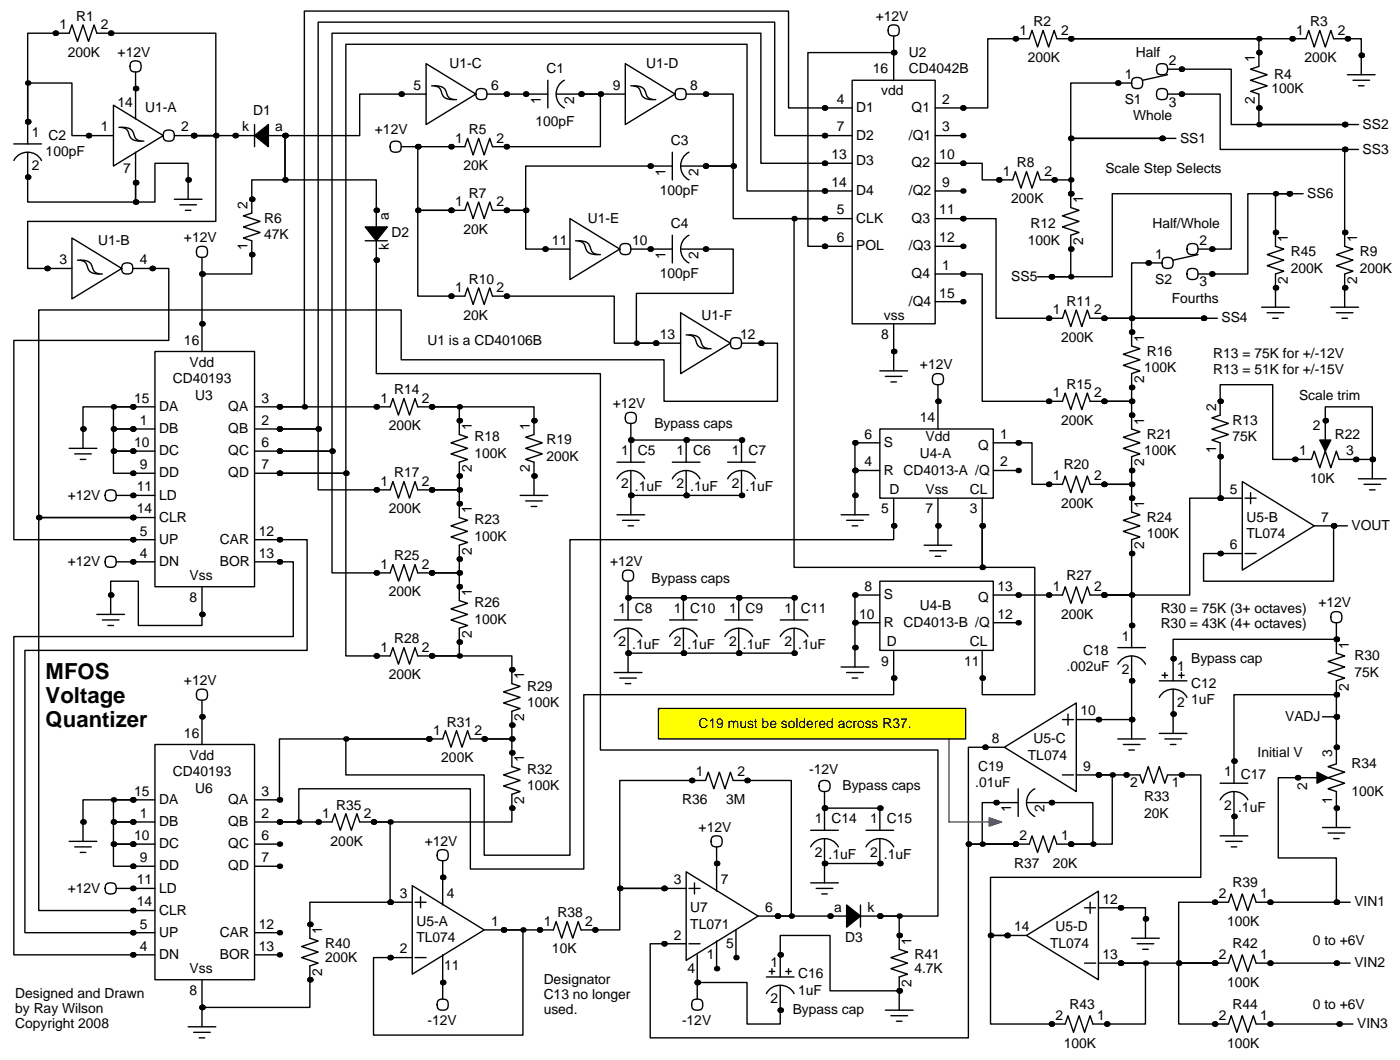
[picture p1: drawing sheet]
<svg xmlns="http://www.w3.org/2000/svg" width="257mm" height="195mm" viewBox="0 0 257 195" stroke-linecap="round" stroke-linejoin="round" font-family="sans-serif">
<g fill="none" stroke="#000" stroke-width=".25">
<path d="M20.8 19.3l9.2 5.6-9.2 5.6zM24 11.5a1.09 1.09 0 0 1 1.4-.2 1.09 1.09 0 0 1 .5 1.3 1.09 1.09 0 0 1-1.6 .5 1.09 1.09 0 0 1-.3-1.6zM24.9 13.2v8.6M78.2 11.7l9.2 5.6-9.2 5.6zM78.2 17.3h-12.2v7.6h-13.7M79.2 15.7a1.69 1.69 0 0 1 2 1.7 1.9 1.9 0 0 0 2.1 .9M79.8 15.7a1.86 1.86 0 0 1 2.3 1.7 1.47 1.47 0 0 0 1.7 .9M87.5 16.6a1.09 1.09 0 0 1 1.4-.3 1.09 1.09 0 0 1 .5 1.4 1.09 1.09 0 0 1-1.6 .5 1.09 1.09 0 0 1-.3-1.6zM89.4 17.3h11.2M100.6 14.7v5.1M102.1 17.3h12.7M103.6 14.7a2.88 2.88 0 0 0 0 5.1"/>
<path d="M106.7 17.3h3.5v9.6h-19.8l-.5-1.5-1 3-1-3-1 3-1-3-.6 1.5h-11.6M114.8 11.7l9.2 5.6-9.2 5.6zM115.8 15.7a1.69 1.69 0 0 1 2 1.7 1.9 1.9 0 0 0 2.1 .9M116.3 15.7a1.86 1.86 0 0 1 2.4 1.7 1.47 1.47 0 0 0 1.7 .9M124.1 16.6a1.09 1.09 0 0 1 1.4-.3 1.09 1.09 0 0 1 .5 1.4 1.09 1.09 0 0 1-1.6 .5 1.09 1.09 0 0 1-.3-1.6zM126 17.3h8.6v13.2h-5.1M156.5 14.7h15.2v44.7h-15.2zM156.5 19.8h-11.7v-17.8h-88.9v72.7h-4.6M163.2 4.9a1.09 1.09 0 0 1 1.4-.2 1.09 1.09 0 0 1 .5 1.3 1.09 1.09 0 0 1-1.6 .5 1.09 1.09 0 0 1-.3-1.6zM164.1 9.7h-15.8v35.5h8.2M164.1 6.6v8.1M196.6 7.1h34.5v5.1l-1.5 .5 3.1 1-3.1 1 3.1 1-3.1 1.1 1.5 .5v5.6h15.8"/>
<path d="M207.8 15.2h-11.2v10.2h16.8M207.9 14.6a1.09 1.09 0 0 1 1.4-.3 1.09 1.09 0 0 1 .5 1.3 1.09 1.09 0 0 1-1.6 .5 1.09 1.09 0 0 1-.3-1.5zM212.5 16.6a1.09 1.09 0 0 1 1.4-.3 1.09 1.09 0 0 1 .4 1.4 1.09 1.09 0 0 1-1.5 .5 1.09 1.09 0 0 1-.3-1.6zM212.5 12a1.09 1.09 0 0 1 1.4-.2 1.09 1.09 0 0 1 .4 1.3 1.09 1.09 0 0 1-1.5 .5 1.09 1.09 0 0 1-.3-1.6zM214.4 17.3h9.6v10.1h22.9M214.4 12.7h11.7v10.2h20.8M214.4 13.7l-4.6 1M247.4 13.7h5.1M248.4 14.7h3.1M249.4 15.7h1M249.9 13.7v-6.6h-5l-.6-1.5-1 3-1-3-1 3-1-3-.5 1.5h-45.7l-.6-1.5-1 3-1-3-1 3-1-3-.5 1.5h-7.6v12.7h-9.7M2.5 29.5a2.88 2.88 0 0 1 5.1 0"/>
<path d="M2.5 26.4h5.1M5.1 22.4v-16.3h7.6l.5-1.5 1 3 1-3 1.1 3 1-3 .5 1.5h21.8v18.8h-4h4v15.7h-34.5v8.7h8.1M5.1 22.4v-7.2h8.1v9.7h7.6M5.1 27.9v9.2h19.8v-3.6M5.1 22.4v4M21.8 23.4a1.69 1.69 0 0 1 2 1.6 1.9 1.9 0 0 0 2.1 .9M22.4 23.4a1.86 1.86 0 0 1 2.3 1.6 1.47 1.47 0 0 0 1.7 .9M24.9 33.5v3.6h3.5v-7.1h6.1v6.6M24.9 27.9v5.6M30.1 24.2a1.09 1.09 0 0 1 1.4-.2 1.09 1.09 0 0 1 .5 1.3 1.09 1.09 0 0 1-1.6 .5 1.09 1.09 0 0 1-.3-1.6zM32 24.9h14.7M32 36.6h5.1"/>
<path d="M33 37.6h3.1M34 38.6h1.1M46.7 22.9v4M49.3 24.9h3M52.3 24.9v8.1h-6.1v6.1l-1.5 .5 3.1 1-3.1 1.1 3.1 1-3.1 1 1.5 .5v6.1h-9.1M52.3 24.9v8.1h16.8v8.7M71.8 26.2a1.09 1.09 0 0 1 1.4-.2 1.09 1.09 0 0 1 .4 1.3 1.09 1.09 0 0 1-1.5 .5 1.09 1.09 0 0 1-.3-1.6zM76.7 26.9v11.7h6.1M82.8 38.6h-6.1v15.8h8.6l.6-1.6 1 3.1 1-3.1 1 3.1 1-3.1 .5 1.6h22.4v8.6h7.6M82.8 38.6h2.5l.6-1.5 1 3 1-3 1 3 1-3 .5 1.5h2.6M93 38.6h3.5v7.1h8.1M123.4 30.5h-26.9v8.1h-3.5"/>
<path d="M123.4 27.9v5.1M125 30.5h4.5M126.5 27.9a2.88 2.88 0 0 0 0 5.1M129.5 30.5h5.1v9.6h16.8M156.5 30h-16.8v-23.9h-78.7v76.7h-9.7M156.5 35.1h-19.3v-27h-73.7v78.8h-12.2M156.5 24.9h-14.3v-20.8h-83.8v74.6h-7.1M171.7 30h8.6v3h5.6l.5-1.5 1.1 3 1-3 1 3 1-3 .5 1.5h5.6v2.6M171.7 24.9h5.1M171.7 35.1h5.1M196.6 35.6v2.5l1.5 .5-3 1 3 1-3 1.1 3 1-1.5 .5v7.6h-3.6M213.4 25.4h-16.8v10.2"/>
<path d="M213.4 25.4h2.5M236.7 35.6h-2.5v9.6l1.5 .5-3 1 3 1.1-3 1 3 1-1.5 .5v6.1M236.7 35.6h-7.6v14.7h-9.1M236.7 35.6h2.6M246.9 27.4v17.8l1.5 .5-3 1 3 1.1-3 1 3 1-1.5 .5v6.1M246.9 27.4h2.5M246.9 22.9h2.5M13.2 43.7l9.2 5.6-9.2 5.6zM14.2 47.8a1.69 1.69 0 0 1 2 1.6 1.9 1.9 0 0 0 2.1 .9M14.7 47.8a1.86 1.86 0 0 1 2.4 1.6 1.47 1.47 0 0 0 1.7 .9M22.5 48.6a1.09 1.09 0 0 1 1.4-.3 1.09 1.09 0 0 1 .5 1.4 1.09 1.09 0 0 1-1.6 .5 1.09 1.09 0 0 1-.3-1.6zM24.4 49.3h6.6v13.2h-28.5v36.6h25.9"/>
<path d="M36.2 45.5a1.09 1.09 0 0 1 1.4-.2 1.09 1.09 0 0 1 .5 1.3 1.09 1.09 0 0 1-1.6 .5 1.09 1.09 0 0 1-.3-1.6zM37.1 47.2v17.3M67.1 44.2h4M69.1 44.2v24.4h41.1v69.1h62v30.4h-10.7M104.6 40.1l9.2 5.6-9.2 5.6zM105.7 44.2a1.69 1.69 0 0 1 1.9 1.6 1.9 1.9 0 0 0 2.1 .9M106.2 44.2a1.86 1.86 0 0 1 2.3 1.6 1.47 1.47 0 0 0 1.7 .9M113.9 45a1.09 1.09 0 0 1 1.4-.2 1.09 1.09 0 0 1 .5 1.3 1.09 1.09 0 0 1-1.6 .5 1.09 1.09 0 0 1-.3-1.6zM115.8 45.7h7.6M123.4 43.2v5.1M125 57.4l9.1 5.6-9.1 5.6zM125 45.7h9.6v8.1h-17.8v9.2h3.6"/>
<path d="M126.5 43.2a2.88 2.88 0 0 0 0 5.1M151.4 40.1h-5.6v64h34.5v-7.6M151.4 40.1h5.1M164.1 59.4v8.7M171.7 50.3h8.6v23.4h14.8l.5-1.6 1 3.1 1-3.1 1 3.1 1-3.1 .6 1.6h2.5M171.7 40.1h11.2v18.3h12.2l.5-1.5 1 3 1-3 1 3 1-3 .6 1.5h23.3M171.7 55.4h5.1M171.7 45.2h5.1M190.5 50.8h2.5M202.7 58.4h5.1v5.1l1.5 .5-3.1 1 3.1 1-3.1 1.1 3.1 1-1.5 .5v5.1h-5.1M213.4 48.3h-5.6v10.1h13.2M213.5 47.6a1.09 1.09 0 0 1 1.4-.3 1.09 1.09 0 0 1 .5 1.4 1.09 1.09 0 0 1-1.6 .5 1.09 1.09 0 0 1-.3-1.6z"/>
<path d="M218.1 49.6a1.09 1.09 0 0 1 1.4-.2 1.09 1.09 0 0 1 .4 1.3 1.09 1.09 0 0 1-1.5 .5 1.09 1.09 0 0 1-.3-1.6zM218.1 45a1.09 1.09 0 0 1 1.4-.2 1.09 1.09 0 0 1 .4 1.3 1.09 1.09 0 0 1-1.5 .5 1.09 1.09 0 0 1-.3-1.6zM220 45.7h6.1v-10.1h-21.9v15.2h-11.2M220 46.7l-4.6 1.1M231.6 56.4h5.1M232.7 57.4h3M233.7 58.4h1M244.3 56.4h5.1M245.4 57.4h3M246.4 58.4h1M24.4 78.7h-3.6v4.1h3.6M24.4 74.7h-3.6v4h3.6"/>
<path d="M24.4 74.7h-9.2v7.6M24.4 74.7h4M24.4 78.7h4M28.4 64.5h18.3v43.2h-18.3zM46.7 74.7h24.9l.5-1.5 1.1 3 1-3 1 3 1-3 .5 1.5h2.5M46.7 78.7h4.6M51.3 78.7h7.1v11.2h13.2l.5-1.5 1.1 3 1-3 1 3 1-3 .5 1.5h2.5M79.2 74.7h5.1v5.1l1.6 .5-3.1 1 3.1 1-3.1 1 3.1 1-1.6 .5v5.1h-5.1M79.2 74.7h18.8v5.1l-1.5 .5 3.1 1-3.1 1 3.1 1-3.1 1 1.5 .5v6.1M114.9 76a1.09 1.09 0 0 1 1.4-.2 1.09 1.09 0 0 1 .5 1.3 1.09 1.09 0 0 1-1.5 .5 1.09 1.09 0 0 1-.4-1.6zM115.8 77.7v7.1M120.4 63h4.6"/>
<path d="M126 61.5a1.69 1.69 0 0 1 2 1.6 1.9 1.9 0 0 0 2 .9M126.5 61.5a1.86 1.86 0 0 1 2.3 1.6 1.47 1.47 0 0 0 1.8 .9M134.3 62.3a1.09 1.09 0 0 1 1.3-.2 1.09 1.09 0 0 1 .5 1.3 1.09 1.09 0 0 1-1.5 .5 1.09 1.09 0 0 1-.3-1.6zM136.1 63h6.6v10.7h-20.8v-7.7h-48.2v-9.1h-66.6v38.1h17.3M161.5 78.7h20.9v12.7h-20.9zM161.5 68.1h5.1M162.6 69.1h3M163.6 70.1h1M171.3 68.9a1.09 1.09 0 0 1 1.4-.2 1.09 1.09 0 0 1 .5 1.3 1.09 1.09 0 0 1-1.5 .5 1.09 1.09 0 0 1-.4-1.6zM172.2 70.6v8.1M202.7 73.7h5.1v5l1.5 .5-3.1 1.1 3.1 1-3.1 1 3.1 1-1.5 .5v5.1h-5.1M12.7 82.3h5.1"/>
<path d="M13.7 83.3h3.1M14.7 84.3h1M19.4 90.2a1.09 1.09 0 0 1 1.4-.2 1.09 1.09 0 0 1 .5 1.3 1.09 1.09 0 0 1-1.5 .5 1.09 1.09 0 0 1-.4-1.6zM21.3 90.9h7.1M24.4 82.8h-3.6v4.1h7.6M24.4 95h-17.3v72.1h21.3M24.4 82.8h4M24.4 95h4M46.7 99.1h9.7v20.3h-51.8v51.8h23.8M46.7 82.8h4.6M46.7 86.9h4.6M51.3 86.9h12.2v33.5h8.1l.5-1.5 1.1 3 1-3 1 3 1-3 .5 1.5h2.5"/>
<path d="M51.3 82.8h9.7v22.4h10.6l.5-1.6 1.1 3.1 1-3.1 1 3.1 1-3.1 .5 1.6h2.5M79.2 89.9h5.1v5.1l1.6 .5-3.1 1 3.1 1-3.1 1.1 3.1 1-1.6 .5v5.1h-5.1M95.5 90.9h5.1M96.5 91.9h3.1M97.5 93h1.1M113.3 87.9a2.88 2.88 0 0 1 5.1 0M113.3 84.8h5.1M113.3 94.5h5.1M114.3 95.5h3M115.3 96.5h1M115.8 80.8h20.3v4M115.8 86.4v8.1"/>
<path d="M123.4 87.9a2.88 2.88 0 0 1 5.1 0M123.4 84.8h5.1M126 80.8v4M126 86.4v4.5M133.6 87.9a2.88 2.88 0 0 1 5.1 0M133.6 84.8h5.1M136.1 86.4v4.5h-20.3M154.4 94.5h5.1M155.4 95.5h3.1M156.5 96.5h1M157 86.4h4.5M161.5 81.3h-4.5v13.2"/>
<path d="M164.1 91.4v7.7h-59.5v57.9h-15.7v-14.8h-25.4v-6.6h15.2M172.2 91.4v8.7M180.3 96.5v7.6h9.7v23.4h-9.7v-8.1M180.3 91.4v5.1M182.4 81.3h7.1v7.6h5.6l.5-1.5 1 3 1-3 1 3 1-3 .6 1.5h2.5M182.4 86.4h4.5M202.7 88.9h5.1v5.1l1.5 .5-3.1 1 3.1 1-3.1 1 3.1 1.1-1.5 .5v10.1h-5.1M224 91.4h-5.6v17.8h-15.7M224 91.4h4.1M228.1 88.4l13.2 8.1-13.2 8.1zM228.6 91.4h2M229.6 90.4v2.1"/>
<path d="M241.3 96.5h6.1M243.3 80.8v-6.1h8.7v9.6M244.9 96.5v10.2h-23.9v-5.1h7.1M249.4 87.9h5.1M250.4 88.9h3.1M251.5 89.9h1M252 84.3h-6.1l-.5-1.5-1.1 3.1-1-3.1-1 3.1-1-3.1-.5 1.5h-7.1v-13.7h-9.7v5.6l-1.5 .5 3.1 1-3.1 1 3.1 1.1-3.1 1 1.5 .5v10.1M252 84.3v3.6M17.8 112.8h5.1M18.8 113.8h3M19.4 102.4a1.09 1.09 0 0 1 1.4-.2 1.09 1.09 0 0 1 .5 1.3 1.09 1.09 0 0 1-1.5 .5 1.09 1.09 0 0 1-.4-1.6zM19.8 114.8h1"/>
<path d="M21.3 103.1h7.1M37.1 107.7v7.1h-11.7v-8.1h-5.1v6.1M46.7 103.1h7.1v13.7h-51.3v58.5h25.9M79.2 105.2h5.1v5l1.6 .5-3.1 1.1 3.1 1-3.1 1 3.1 1-1.6 .5v5.1h-5.1M112.8 116.8a2.88 2.88 0 0 1 5.1 0M112.8 113.8h5.1M114.4 105a1.09 1.09 0 0 1 1.4-.3 1.09 1.09 0 0 1 .5 1.4 1.09 1.09 0 0 1-1.5 .5 1.09 1.09 0 0 1-.4-1.6zM115.3 109.7h30.5v4.1M115.3 106.7v7.1M115.3 115.3v8.1M122.9 116.8a2.88 2.88 0 0 1 5.1 0M122.9 113.8h5.1"/>
<path d="M125.5 109.7v4.1M125.5 115.3v4.6M133.1 116.8a2.88 2.88 0 0 1 5.1 0M133.1 113.8h5.1M135.6 109.7v4.1M135.6 115.3v4.6M143.3 116.8a2.88 2.88 0 0 1 5 0M143.3 113.8h5M145.8 115.3v4.6h-30.5M157 114.3h4.5M161.5 106.7h20.9v12.7h-20.9zM161.5 109.2h-4.5v13.2"/>
<path d="M164.1 119.4v8.1h-56.9v32h-20.8v-14.7h-31.5v6.1h-3.6M169.7 100.1h5.1M170.7 101.1h3M171.7 102.1h1M182.4 109.2h12.7l.5-1.5 1 3 1-3 1 3 1-3 .6 1.5h2.5M182.4 114.3h4.5M202.7 109.2h5.1v9.7M205.2 118.9h5.1M228.6 101.6h2M244.5 112.6a1.09 1.09 0 0 1 1.4-.2 1.09 1.09 0 0 1 .4 1.3 1.09 1.09 0 0 1-1.5 .5 1.09 1.09 0 0 1-.3-1.6zM245.4 117.3h-30v7.7M245.4 114.3v5.6l1.5 .5-3.1 1 3.1 1-3.1 1 3.1 1.1-1.5 .5v15.2l-1.6 .5 3.1 1-3.1 1 3.1 1.1-3.1 1 1.6 .5v6.6"/>
<path d="M28.4 136.7h18.3v43.1h-18.3zM36.2 126.8a1.09 1.09 0 0 1 1.4-.2 1.09 1.09 0 0 1 .5 1.3 1.09 1.09 0 0 1-1.6 .5 1.09 1.09 0 0 1-.3-1.6zM37.1 128.5v8.2M78.7 135.6h-27.4v11.2h-4.6M78.7 135.6h2.6l.5-1.5 1 3.1 1-3.1 1 3.1 1.1-3.1 .5 1.5h2.5M79.2 120.4h14.8v5.1l1.5 .5-3 1 3 1-3 1 3 1-1.5 .6v5h-5.1M88.9 135.6h5.1v5.1l1.5 .5-3 1 3 1.1-3 1 3 1-1.5 .5v5.1h-25.4M112.8 123.4h5.1M113.8 124.5h3M114.8 125.5h1M154.4 122.4h5.1M155.4 123.4h3.1"/>
<path d="M156.5 124.5h1M184.4 137.2l13.2-8.2v16.3zM184.4 137.2h-6.6v17.7h8.6M195.1 132.1h2M196.1 131.1v2M197.6 132.1h10.2M205.2 121.9a2.88 2.88 0 0 1 5.1 0M205.2 135.6h5.1M206.2 136.7h3.1M207.3 137.7h1M207.8 120.4v15.2M212.9 128a2.88 2.88 0 0 1 5 0"/>
<path d="M212.9 125h5M212.9 134.6h5M213.4 124h1M213.9 135.6h3M213.9 123.4v1.1M214.9 136.7h1M215.4 126.5v8.1M216.4 124h1M216.9 123.4v1.1M242.8 131.6h2.6M245.4 127.5h-18.8v16.3M12.7 154.4h5.1"/>
<path d="M13.7 155.4h3.1M14.7 156.5h1M24.4 154.9h-3.6v4.1h7.6M24.4 150.9h-3.6v4h3.6M24.4 146.8h-3.6v4.1h3.6M24.4 146.8h-9.2v7.6M24.4 150.9h4M24.4 154.9h4M24.4 146.8h4M46.7 150.9h14.3l.5-1.5 1 3 1-3 1 3 1-3 .5 1.5h2.6M46.7 154.9h4.6M46.7 159h4.6"/>
<path d="M68.6 150.9h3v14.7M80.4 156.3a1.09 1.09 0 0 1 1.4-.3 1.09 1.09 0 0 1 .5 1.4 1.09 1.09 0 0 1-1.6 .5 1.09 1.09 0 0 1-.3-1.6zM81.3 158v8.1M130.7 153.7a1.09 1.09 0 0 1 1.4-.2 1.09 1.09 0 0 1 .5 1.3 1.09 1.09 0 0 1-1.6 .5 1.09 1.09 0 0 1-.3-1.6zM131.6 155.4v8.2M148.8 155.4a2.88 2.88 0 0 1 5.1 0M148.8 152.4h5.1M150.5 143.6a1.09 1.09 0 0 1 1.4-.3 1.09 1.09 0 0 1 .5 1.4 1.09 1.09 0 0 1-1.6 .5 1.09 1.09 0 0 1-.3-1.6zM151.4 148.3h10.1v4.1M151.4 145.3v7.1M151.4 153.9v8.2M159 155.4a2.88 2.88 0 0 1 5.1 0"/>
<path d="M159 152.4h5.1M161.5 153.9v4.6h-10.1M186.4 154.9h-8.6v35.6h-58.4v-17.3h6.6M186.4 154.9h2.6l.5-1.5 1 3.1 1-3.1 1 3.1 1-3.1 .6 1.5h2.5M186.9 147.3h-6.6v7.6h6.1M186.9 144.8v5.1M188.5 147.3h12.2v7.6h-4.1M190 144.8a2.88 2.88 0 0 0 0 5.1M195.1 142.2h2M197.6 142.2h11.7l.5 1.6 1-3.1 1 3.1 1.1-3.1 1 3.1 .5-1.6h6.1v18.8h-38.6v10.7h3M201.7 142.2h2.5v12.7h-7.6M224 146.8a2.88 2.88 0 0 1 5.1 0"/>
<path d="M224 153.4h5.1M224 143.8h5.1M225 154.4h3.1M226.1 155.4h1M226.6 145.3v8.1M241.8 142.7h-7.1v14.8h10.7v8.1M242.8 151.9h5.1M243.8 152.9h3.1M244.9 153.9h1M19.4 162.4a1.09 1.09 0 0 1 1.4-.3 1.09 1.09 0 0 1 .5 1.4 1.09 1.09 0 0 1-1.5 .5 1.09 1.09 0 0 1-.4-1.6zM21.3 163.1h7.1M37.1 179.8v8.7"/>
<path d="M46.7 171.2h4.6M46.7 175.3h4.6M71.6 165.6h-14.7v6.6l1.5 .5-3 1 3 1.1-3 1 3 1-1.5 .5v7.6h-19.8M71.6 165.6h4.1M75.7 162.6l13.2 8.1-13.2 8.1zM76.2 165.6h2M76.2 175.8h2M77.2 164.6v2M81.3 175.3v8.1M92.5 170.7h3.5v19.3h-27.4v-14.2h7.1M121.9 163.1h-8.1v7.6h-7.1l-.5-1.5-1 3-1.1-3-1 3-1-3-.5 1.5h-12.7M121.9 163.1h-8.1v-19.8h15.7l.5-1.6 1.1 3.1 1-3.1 1 3.1 1-3.1 .5 1.6h10.7v24.8h-2.6"/>
<path d="M121.9 163.1h4.1M126 160l13.2 8.1-13.2 8.2zM126.5 163.1h2M126.5 173.2h2M127.5 162.1v2M128 175.3v8.1M131.6 172.7v5.1M135.1 170.7v5.1M139.2 168.1h16.2M140.7 179.3h5.1M141.2 178.3h1M141.7 177.8v1"/>
<path d="M143.3 179.3v-7.6h9.1v10.2h12.7M144.3 178.3h1M144.8 177.8v1M148.8 162.1h5.1M149.9 163.1h3M150.9 164.1h1M158 168.1h3.5M158 166.1v4.1M161.5 168.1h3.6v6.1l1.5 .6-3 1 3 1-3 1 3 1-1.5 .5v6.1M184.9 171.7h-3v16.3h13.7l.5-1.6 1 3.1 1-3.1 1 3.1 1.1-3.1 .5 1.6h9.6v-11.2h-4.6M184.9 171.7h3.6M188.5 171.7l13.2-8.1v16.2z"/>
<path d="M199.1 176.8h2.1M199.1 166.6h2.1M200.2 165.6v2M201.7 166.6h8.6v5.6M201.7 176.8h23.9l.5-1.5 1 3 1-3 1 3 1-3 .5 1.5h17.3M207.8 172.2h5.1M208.8 173.2h3M209.8 174.2h1M247.9 165.6h-17.3l-.5-1.5-1 3-1-3-1 3-1-3-.5 1.5h-9.2v11.2h6.6h-6.6v11.2h9.2l.5-1.6 1 3.1 1-3.1 1 3.1 1-3.1 .5 1.6h17.8M34.5 188.5h5.1M35.6 189.5h3M36.6 190.5h1"/>
<path d="M80.4 183.7a1.09 1.09 0 0 1 1.4-.2 1.09 1.09 0 0 1 .5 1.3 1.09 1.09 0 0 1-1.6 .5 1.09 1.09 0 0 1-.3-1.6zM127.1 183.7a1.09 1.09 0 0 1 1.4-.2 1.09 1.09 0 0 1 .5 1.3 1.09 1.09 0 0 1-1.5 .5 1.09 1.09 0 0 1-.4-1.6zM128 180.3h9.2v7.7h6.1v-7.2M140.7 182.4a2.88 2.88 0 0 1 5.1 0M162.6 185.4h5M163.6 186.4h3M164.6 187.5h1"/>
</g>
<g fill="#000">
<circle cx="5.1" cy="15.2" r=".51"/>
<circle cx="10.2" cy="6.1" r=".51"/>
<circle cx="20.3" cy="6.1" r=".51"/>
<circle cx="24.9" cy="16.3" r=".51"/>
<circle cx="73.7" cy="17.3" r=".51"/>
<circle cx="93" cy="17.3" r=".51"/>
<circle cx="96.5" cy="17.3" r=".51"/>
<circle cx="106.7" cy="17.3" r=".51"/>
<circle cx="110.2" cy="17.3" r=".51"/>
<circle cx="129.5" cy="17.3" r=".51"/>
<circle cx="151.4" cy="19.8" r=".51"/>
<circle cx="164.1" cy="9.7" r=".51"/>
<circle cx="176.8" cy="19.8" r=".51"/>
<circle cx="186.4" cy="7.1" r=".51"/>
<circle cx="196.6" cy="7.1" r=".51"/>
<circle cx="205.2" cy="15.2" r=".51"/>
<circle cx="216.9" cy="17.3" r=".51"/>
<circle cx="216.9" cy="12.7" r=".51"/>
<circle cx="231.1" cy="19.8" r=".51"/>
<circle cx="231.1" cy="7.1" r=".51"/>
<circle cx="231.1" cy="9.7" r=".51"/>
<circle cx="237.2" cy="7.1" r=".51"/>
<circle cx="247.4" cy="7.1" r=".51"/>
<circle cx="249.9" cy="10.2" r=".51"/>
<circle cx="5.1" cy="32.5" r=".51"/>
<circle cx="5.1" cy="22.4" r=".51"/>
<circle cx="16.3" cy="24.9" r=".51"/>
<circle cx="24.9" cy="33.5" r=".51"/>
<circle cx="24.9" cy="37.1" r=".51"/>
<circle cx="34.5" cy="33" r=".51"/>
<circle cx="35.6" cy="24.9" r=".51"/>
<circle cx="39.6" cy="24.9" r=".51"/>
<circle cx="43.2" cy="24.9" r=".51"/>
<circle cx="46.2" cy="36.6" r=".51"/>
<circle cx="52.3" cy="33" r=".51"/>
<circle cx="52.3" cy="24.9" r=".51"/>
<circle cx="69.1" cy="38.6" r=".51"/>
<circle cx="76.7" cy="26.9" r=".51"/>
<circle cx="76.7" cy="38.6" r=".51"/>
<circle cx="82.8" cy="26.9" r=".51"/>
<circle cx="82.8" cy="38.6" r=".51"/>
<circle cx="93" cy="26.9" r=".51"/>
<circle cx="93" cy="38.6" r=".51"/>
<circle cx="96.5" cy="38.6" r=".51"/>
<circle cx="119.4" cy="30.5" r=".51"/>
<circle cx="129.5" cy="30.5" r=".51"/>
<circle cx="134.6" cy="30.5" r=".51"/>
<circle cx="151.4" cy="24.9" r=".51"/>
<circle cx="151.4" cy="30" r=".51"/>
<circle cx="151.4" cy="35.1" r=".51"/>
<circle cx="176.8" cy="30" r=".51"/>
<circle cx="176.8" cy="35.1" r=".51"/>
<circle cx="176.8" cy="24.9" r=".51"/>
<circle cx="183.4" cy="33" r=".51"/>
<circle cx="193.5" cy="33" r=".51"/>
<circle cx="196.6" cy="25.4" r=".51"/>
<circle cx="196.6" cy="33" r=".51"/>
<circle cx="196.6" cy="35.6" r=".51"/>
<circle cx="213.4" cy="25.4" r=".51"/>
<circle cx="231.1" cy="22.9" r=".51"/>
<circle cx="234.2" cy="35.6" r=".51"/>
<circle cx="236.7" cy="35.6" r=".51"/>
<circle cx="246.9" cy="22.9" r=".51"/>
<circle cx="246.9" cy="27.4" r=".51"/>
<circle cx="8.6" cy="49.3" r=".51"/>
<circle cx="27.9" cy="49.3" r=".51"/>
<circle cx="37.1" cy="59.4" r=".51"/>
<circle cx="37.1" cy="50.3" r=".51"/>
<circle cx="46.2" cy="46.7" r=".51"/>
<circle cx="69.1" cy="47.8" r=".51"/>
<circle cx="82.8" cy="54.4" r=".51"/>
<circle cx="93" cy="54.4" r=".51"/>
<circle cx="100.1" cy="45.7" r=".51"/>
<circle cx="119.4" cy="45.7" r=".51"/>
<circle cx="129.5" cy="45.7" r=".51"/>
<circle cx="145.8" cy="40.1" r=".51"/>
<circle cx="151.4" cy="45.2" r=".51"/>
<circle cx="151.4" cy="40.1" r=".51"/>
<circle cx="176.8" cy="40.1" r=".51"/>
<circle cx="176.8" cy="45.2" r=".51"/>
<circle cx="176.8" cy="50.3" r=".51"/>
<circle cx="176.8" cy="55.4" r=".51"/>
<circle cx="192.5" cy="58.4" r=".51"/>
<circle cx="193" cy="50.8" r=".51"/>
<circle cx="196.6" cy="50.8" r=".51"/>
<circle cx="196.6" cy="45.7" r=".51"/>
<circle cx="202.7" cy="58.4" r=".51"/>
<circle cx="207.8" cy="58.4" r=".51"/>
<circle cx="210.8" cy="48.3" r=".51"/>
<circle cx="221" cy="58.4" r=".51"/>
<circle cx="222.5" cy="45.7" r=".51"/>
<circle cx="222.5" cy="50.3" r=".51"/>
<circle cx="234.2" cy="52.8" r=".51"/>
<circle cx="234.2" cy="42.7" r=".51"/>
<circle cx="246.9" cy="42.7" r=".51"/>
<circle cx="246.9" cy="52.8" r=".51"/>
<circle cx="15.2" cy="78.7" r=".51"/>
<circle cx="20.8" cy="78.7" r=".51"/>
<circle cx="20.8" cy="74.7" r=".51"/>
<circle cx="24.4" cy="78.7" r=".51"/>
<circle cx="24.4" cy="74.7" r=".51"/>
<circle cx="51.3" cy="78.7" r=".51"/>
<circle cx="51.3" cy="74.7" r=".51"/>
<circle cx="55.9" cy="74.7" r=".51"/>
<circle cx="58.4" cy="78.7" r=".51"/>
<circle cx="69.1" cy="74.7" r=".51"/>
<circle cx="79.2" cy="74.7" r=".51"/>
<circle cx="84.3" cy="74.7" r=".51"/>
<circle cx="84.3" cy="77.2" r=".51"/>
<circle cx="98" cy="77.2" r=".51"/>
<circle cx="116.8" cy="63" r=".51"/>
<circle cx="120.4" cy="63" r=".51"/>
<circle cx="139.7" cy="63" r=".51"/>
<circle cx="164.1" cy="64.5" r=".51"/>
<circle cx="172.2" cy="73.7" r=".51"/>
<circle cx="192.5" cy="73.7" r=".51"/>
<circle cx="202.7" cy="73.7" r=".51"/>
<circle cx="207.8" cy="61" r=".51"/>
<circle cx="207.8" cy="73.7" r=".51"/>
<circle cx="207.8" cy="71.1" r=".51"/>
<circle cx="207.8" cy="76.2" r=".51"/>
<circle cx="224" cy="73.7" r=".51"/>
<circle cx="243.3" cy="77.2" r=".51"/>
<circle cx="7.1" cy="95" r=".51"/>
<circle cx="20.8" cy="82.8" r=".51"/>
<circle cx="24.4" cy="99.1" r=".51"/>
<circle cx="24.4" cy="86.9" r=".51"/>
<circle cx="24.4" cy="90.9" r=".51"/>
<circle cx="24.4" cy="82.8" r=".51"/>
<circle cx="24.4" cy="95" r=".51"/>
<circle cx="51.3" cy="86.9" r=".51"/>
<circle cx="51.3" cy="99.1" r=".51"/>
<circle cx="51.3" cy="82.8" r=".51"/>
<circle cx="61" cy="82.8" r=".51"/>
<circle cx="63.5" cy="86.9" r=".51"/>
<circle cx="69.1" cy="89.9" r=".51"/>
<circle cx="79.2" cy="89.9" r=".51"/>
<circle cx="84.3" cy="87.4" r=".51"/>
<circle cx="84.3" cy="89.9" r=".51"/>
<circle cx="84.3" cy="92.5" r=".51"/>
<circle cx="98" cy="87.4" r=".51"/>
<circle cx="115.8" cy="90.9" r=".51"/>
<circle cx="115.8" cy="80.8" r=".51"/>
<circle cx="126" cy="90.9" r=".51"/>
<circle cx="126" cy="80.8" r=".51"/>
<circle cx="136.1" cy="90.9" r=".51"/>
<circle cx="136.1" cy="80.8" r=".51"/>
<circle cx="157" cy="86.4" r=".51"/>
<circle cx="157" cy="90.9" r=".51"/>
<circle cx="157" cy="81.3" r=".51"/>
<circle cx="164.1" cy="96.5" r=".51"/>
<circle cx="172.2" cy="96.5" r=".51"/>
<circle cx="180.3" cy="96.5" r=".51"/>
<circle cx="186.9" cy="86.4" r=".51"/>
<circle cx="186.9" cy="81.3" r=".51"/>
<circle cx="192.5" cy="88.9" r=".51"/>
<circle cx="202.7" cy="88.9" r=".51"/>
<circle cx="207.8" cy="86.4" r=".51"/>
<circle cx="207.8" cy="88.9" r=".51"/>
<circle cx="207.8" cy="91.4" r=".51"/>
<circle cx="224" cy="91.4" r=".51"/>
<circle cx="224" cy="83.8" r=".51"/>
<circle cx="237.7" cy="84.3" r=".51"/>
<circle cx="244.9" cy="96.5" r=".51"/>
<circle cx="248.9" cy="84.3" r=".51"/>
<circle cx="252" cy="84.3" r=".51"/>
<circle cx="20.3" cy="109.2" r=".51"/>
<circle cx="24.4" cy="103.1" r=".51"/>
<circle cx="37.1" cy="112.8" r=".51"/>
<circle cx="51.3" cy="103.1" r=".51"/>
<circle cx="69.1" cy="105.2" r=".51"/>
<circle cx="79.2" cy="105.2" r=".51"/>
<circle cx="84.3" cy="105.2" r=".51"/>
<circle cx="84.3" cy="117.9" r=".51"/>
<circle cx="84.3" cy="102.6" r=".51"/>
<circle cx="84.3" cy="107.7" r=".51"/>
<circle cx="115.3" cy="109.7" r=".51"/>
<circle cx="115.3" cy="119.9" r=".51"/>
<circle cx="125.5" cy="119.9" r=".51"/>
<circle cx="125.5" cy="109.7" r=".51"/>
<circle cx="135.6" cy="119.9" r=".51"/>
<circle cx="135.6" cy="109.7" r=".51"/>
<circle cx="145.8" cy="109.7" r=".51"/>
<circle cx="145.8" cy="119.9" r=".51"/>
<circle cx="157" cy="109.2" r=".51"/>
<circle cx="157" cy="118.9" r=".51"/>
<circle cx="157" cy="114.3" r=".51"/>
<circle cx="180.3" cy="104.1" r=".51"/>
<circle cx="186.9" cy="109.2" r=".51"/>
<circle cx="186.9" cy="114.3" r=".51"/>
<circle cx="192.5" cy="109.2" r=".51"/>
<circle cx="202.7" cy="109.2" r=".51"/>
<circle cx="207.8" cy="109.2" r=".51"/>
<circle cx="207.8" cy="101.6" r=".51"/>
<circle cx="207.8" cy="114.8" r=".51"/>
<circle cx="224" cy="101.6" r=".51"/>
<circle cx="245.4" cy="117.3" r=".51"/>
<circle cx="37.1" cy="131.6" r=".51"/>
<circle cx="63.5" cy="135.6" r=".51"/>
<circle cx="69.1" cy="120.4" r=".51"/>
<circle cx="78.7" cy="135.6" r=".51"/>
<circle cx="79.2" cy="120.4" r=".51"/>
<circle cx="84.3" cy="120.4" r=".51"/>
<circle cx="88.9" cy="135.6" r=".51"/>
<circle cx="94" cy="133.1" r=".51"/>
<circle cx="94" cy="138.2" r=".51"/>
<circle cx="94" cy="135.6" r=".51"/>
<circle cx="94" cy="122.9" r=".51"/>
<circle cx="164.1" cy="124.5" r=".51"/>
<circle cx="180.3" cy="124.5" r=".51"/>
<circle cx="180.8" cy="137.2" r=".51"/>
<circle cx="201.7" cy="132.1" r=".51"/>
<circle cx="207.8" cy="132.1" r=".51"/>
<circle cx="207.8" cy="125" r=".51"/>
<circle cx="215.4" cy="131.1" r=".51"/>
<circle cx="215.4" cy="120.9" r=".51"/>
<circle cx="226.6" cy="139.7" r=".51"/>
<circle cx="245.4" cy="131.6" r=".51"/>
<circle cx="245.4" cy="137.2" r=".51"/>
<circle cx="245.4" cy="127.5" r=".51"/>
<circle cx="15.2" cy="150.9" r=".51"/>
<circle cx="20.8" cy="154.9" r=".51"/>
<circle cx="20.8" cy="146.8" r=".51"/>
<circle cx="20.8" cy="150.9" r=".51"/>
<circle cx="24.4" cy="146.8" r=".51"/>
<circle cx="24.4" cy="154.9" r=".51"/>
<circle cx="24.4" cy="150.9" r=".51"/>
<circle cx="24.4" cy="159" r=".51"/>
<circle cx="51.3" cy="146.8" r=".51"/>
<circle cx="51.3" cy="150.9" r=".51"/>
<circle cx="51.3" cy="154.9" r=".51"/>
<circle cx="51.3" cy="159" r=".51"/>
<circle cx="54.9" cy="150.9" r=".51"/>
<circle cx="58.4" cy="150.9" r=".51"/>
<circle cx="68.6" cy="150.9" r=".51"/>
<circle cx="71.6" cy="150.9" r=".51"/>
<circle cx="94" cy="148.3" r=".51"/>
<circle cx="127" cy="143.3" r=".51"/>
<circle cx="131.6" cy="158.5" r=".51"/>
<circle cx="137.2" cy="143.3" r=".51"/>
<circle cx="151.4" cy="148.3" r=".51"/>
<circle cx="151.4" cy="158.5" r=".51"/>
<circle cx="161.5" cy="158.5" r=".51"/>
<circle cx="161.5" cy="148.3" r=".51"/>
<circle cx="177.8" cy="154.9" r=".51"/>
<circle cx="180.3" cy="154.9" r=".51"/>
<circle cx="182.9" cy="147.3" r=".51"/>
<circle cx="186.4" cy="154.9" r=".51"/>
<circle cx="193" cy="147.3" r=".51"/>
<circle cx="196.6" cy="154.9" r=".51"/>
<circle cx="200.7" cy="154.9" r=".51"/>
<circle cx="201.7" cy="142.2" r=".51"/>
<circle cx="204.2" cy="142.2" r=".51"/>
<circle cx="206.8" cy="142.2" r=".51"/>
<circle cx="216.9" cy="142.2" r=".51"/>
<circle cx="226.6" cy="149.9" r=".51"/>
<circle cx="238.3" cy="142.7" r=".51"/>
<circle cx="245.4" cy="148.3" r=".51"/>
<circle cx="24.4" cy="167.1" r=".51"/>
<circle cx="24.4" cy="171.2" r=".51"/>
<circle cx="24.4" cy="163.1" r=".51"/>
<circle cx="24.4" cy="175.3" r=".51"/>
<circle cx="51.3" cy="175.3" r=".51"/>
<circle cx="51.3" cy="171.2" r=".51"/>
<circle cx="56.9" cy="169.7" r=".51"/>
<circle cx="56.9" cy="179.8" r=".51"/>
<circle cx="71.6" cy="175.8" r=".51"/>
<circle cx="71.6" cy="165.6" r=".51"/>
<circle cx="81.3" cy="161" r=".51"/>
<circle cx="92.5" cy="170.7" r=".51"/>
<circle cx="96" cy="170.7" r=".51"/>
<circle cx="99.1" cy="170.7" r=".51"/>
<circle cx="109.2" cy="170.7" r=".51"/>
<circle cx="113.8" cy="163.1" r=".51"/>
<circle cx="121.9" cy="163.1" r=".51"/>
<circle cx="121.9" cy="173.2" r=".51"/>
<circle cx="131.6" cy="177.8" r=".51"/>
<circle cx="135.1" cy="175.8" r=".51"/>
<circle cx="142.7" cy="168.1" r=".51"/>
<circle cx="143.3" cy="175.3" r=".51"/>
<circle cx="145.3" cy="168.1" r=".51"/>
<circle cx="152.4" cy="168.1" r=".51"/>
<circle cx="161.5" cy="168.1" r=".51"/>
<circle cx="165.1" cy="171.7" r=".51"/>
<circle cx="165.1" cy="168.1" r=".51"/>
<circle cx="181.9" cy="171.7" r=".51"/>
<circle cx="184.9" cy="171.7" r=".51"/>
<circle cx="205.7" cy="176.8" r=".51"/>
<circle cx="205.7" cy="166.6" r=".51"/>
<circle cx="210.3" cy="176.8" r=".51"/>
<circle cx="210.3" cy="168.7" r=".51"/>
<circle cx="216.4" cy="176.8" r=".51"/>
<circle cx="223" cy="165.6" r=".51"/>
<circle cx="223" cy="176.8" r=".51"/>
<circle cx="233.2" cy="165.6" r=".51"/>
<circle cx="233.2" cy="176.8" r=".51"/>
<circle cx="245.4" cy="176.8" r=".51"/>
<circle cx="245.4" cy="165.6" r=".51"/>
<circle cx="37.1" cy="184.9" r=".51"/>
<circle cx="81.3" cy="180.3" r=".51"/>
<circle cx="128" cy="180.3" r=".51"/>
<circle cx="143.3" cy="185.4" r=".51"/>
<circle cx="165.1" cy="181.9" r=".51"/>
<circle cx="193" cy="188" r=".51"/>
<circle cx="203.2" cy="188" r=".51"/>
<circle cx="223" cy="188" r=".51"/>
<circle cx="233.2" cy="188" r=".51"/>
<circle cx="245.9" cy="188" r=".51"/>
</g>
<path d="M46.7 24.9l2.6-2v4zM67.1 41.7h4l-2 2.5zM242.3 80.8h2l-1 2zM241.8 141.7l2 1-2 1.1zM155.4 166.1l2.6 2-2.6 2.1z" fill="#000" stroke="#000" stroke-width=".25"/>
<path d="M174.2 135.6v15.3h9.7" fill="none" stroke="#00f" stroke-width=".25"/>
<path d="M181.6 150.1l2.3 .8-2.3 .7z" fill="#00f" stroke="#00f" stroke-width=".25"/>
<path d="M120.9 130h56.4v5.6h-56.4z" fill-rule="evenodd" fill="#ff0" stroke="#000" stroke-width=".25"/>
<g font-size="4.1">
<text x="8.4" y="124.7">MFOS</text>
<text x="8.4" y="129">Voltage</text>
<text x="8.4" y="133.3">Quantizer</text>
</g>
<g font-size="2.5">
<text x="10.9" y="5.3">1</text>
<text x="14" y="3.8">R1</text>
<text x="18.5" y="5.3">2</text>
<text x="160.8" y="3.8">+12V</text>
<text x="189.7" y="4.8">R2</text>
<text x="240.5" y="4.8">R3</text>
<text x="12.4" y="10.4">200K</text>
<text x="21.6" y="10.4">+12V</text>
<text x="166.9" y="10.4">U2</text>
<text x="187.2" y="6.3">1</text>
<text x="188.7" y="11.4">200K</text>
<text x="194.8" y="6.3">2</text>
<text x="208.5" y="10.4">Half</text>
<text x="214.6" y="11.9">2</text>
<text x="230.4" y="11.4" transform="rotate(-90 230.4 11.4)">1</text>
<text x="238" y="6.3">1</text>
<text x="239.5" y="11.4">200K</text>
<text x="245.6" y="6.3">2</text>
<text x="75.9" y="16.5">5</text>
<text x="82.6" y="12.4">U1-C</text>
<text x="90.2" y="16.5">6</text>
<text x="100.3" y="13.5">C1</text>
<text x="112.5" y="16.5">9</text>
<text x="118.6" y="12.4">U1-D</text>
<text x="126.7" y="16.5">8</text>
<text x="160.3" y="13.5">16</text>
<text x="161.8" y="17.5">vdd</text>
<text x="166.9" y="13.5">CD4042B</text>
<text x="206.5" y="14.5">1</text>
<text x="233.4" y="17">100K</text>
<text x="233.9" y="14.5">R4</text>
<text x="21.6" y="19.6">14</text>
<text x="26.7" y="20.6">U1-A</text>
<text x="46.5" y="21.1">D1</text>
<text x="98.3" y="23.1">100pF</text>
<text x="99.3" y="19.1" transform="rotate(-90 99.3 19.1)">1</text>
<text x="105.4" y="19.1" transform="rotate(-90 105.4 19.1)">2</text>
<text x="153.7" y="19.1">4</text>
<text x="157.2" y="20.6">D1</text>
<text x="167.4" y="20.6">Q1</text>
<text x="173" y="19.1">2</text>
<text x="206.5" y="19.1">S1</text>
<text x="208" y="22.1">Whole</text>
<text x="214.6" y="19.6">3</text>
<text x="230.4" y="19.1" transform="rotate(-90 230.4 19.1)">2</text>
<text x="250.2" y="23.6">SS2</text>
<text x="5.8" y="25.1">1 C2</text>
<text x="8.4" y="28.7">100pF</text>
<text x="18.5" y="24.1">1</text>
<text x="33.3" y="24.1">2</text>
<text x="44.5" y="24.1">k</text>
<text x="50.5" y="24.1">a</text>
<text x="68.8" y="24.6">+12V</text>
<text x="83.6" y="26.2">1</text>
<text x="86.1" y="24.6">R5</text>
<text x="91.2" y="26.2">2</text>
<text x="123.2" y="26.7">C3</text>
<text x="152.7" y="29.2">13</text>
<text x="153.7" y="24.1">7</text>
<text x="157.2" y="25.7">D2</text>
<text x="166.9" y="25.7">/Q1</text>
<text x="172.5" y="29.2">10</text>
<text x="173" y="24.1">3</text>
<text x="216.7" y="26.2">SS1</text>
<text x="250.2" y="28.2">SS3</text>
<text x="5.8" y="31.2">2</text>
<text x="22.6" y="31.7">7</text>
<text x="85.1" y="31.2">20K</text>
<text x="121.2" y="35.8">100pF</text>
<text x="122.2" y="32.3" transform="rotate(-90 122.2 32.3)">1</text>
<text x="128.3" y="32.3" transform="rotate(-90 128.3 32.3)">2</text>
<text x="152.7" y="34.3">14</text>
<text x="157.2" y="30.2">D3</text>
<text x="157.2" y="35.8">D4</text>
<text x="166.9" y="35.8">/Q2</text>
<text x="167.4" y="30.7">Q2</text>
<text x="173" y="34.3">9</text>
<text x="184.1" y="32.3">1</text>
<text x="186.7" y="30.7">R8</text>
<text x="191.8" y="32.3">2</text>
<text x="202.9" y="31.7">Scale Step Selects</text>
<text x="45.5" y="38.4" transform="rotate(-90 45.5 38.4)">2</text>
<text x="48.5" y="40.9">R6</text>
<text x="71.4" y="40.4" transform="rotate(-90 71.4 40.4)">a</text>
<text x="83.6" y="37.8">1</text>
<text x="86.1" y="36.3">R7</text>
<text x="91.2" y="37.8">2</text>
<text x="107.9" y="40.9">U1-E</text>
<text x="123.2" y="41.9">C4</text>
<text x="153.7" y="39.4">5</text>
<text x="157.2" y="40.9">CLK</text>
<text x="167.4" y="40.9">Q3</text>
<text x="172.5" y="39.4">11</text>
<text x="185.7" y="37.3">200K</text>
<text x="189.2" y="41.9">R12</text>
<text x="198.9" y="37.3" transform="rotate(-90 198.9 37.3)">1</text>
<text x="211.6" y="41.9">Half/Whole</text>
<text x="240" y="36.3">SS6</text>
<text x="18" y="45">U1-B</text>
<text x="33.8" y="44.5">+12V</text>
<text x="45.5" y="46" transform="rotate(-90 45.5 46)">1</text>
<text x="48.5" y="43.9">47K</text>
<text x="71.4" y="46" transform="rotate(-90 71.4 46)">k</text>
<text x="71.9" y="43.4">D2</text>
<text x="85.1" y="42.9">20K</text>
<text x="101.3" y="45">11</text>
<text x="116.1" y="45">10</text>
<text x="122.2" y="47.5" transform="rotate(-90 122.2 47.5)">1</text>
<text x="128.3" y="47.5" transform="rotate(-90 128.3 47.5)">2</text>
<text x="153.7" y="44.5">6</text>
<text x="157.2" y="46">POL</text>
<text x="166.9" y="46">/Q3</text>
<text x="172.5" y="44.5">12</text>
<text x="188.7" y="45">100K</text>
<text x="198.9" y="45" transform="rotate(-90 198.9 45)">2</text>
<text x="212.1" y="47.5">1</text>
<text x="220.2" y="45">2</text>
<text x="236.5" y="44.5" transform="rotate(-90 236.5 44.5)">1</text>
<text x="237" y="47">R45</text>
<text x="249.2" y="44.5" transform="rotate(-90 249.2 44.5)">1</text>
<text x="249.7" y="47">R9</text>
<text x="10.9" y="48.5">3</text>
<text x="25.7" y="48.5">4</text>
<text x="83.6" y="53.6">1</text>
<text x="86.1" y="52.1">R10</text>
<text x="91.2" y="53.6">2</text>
<text x="121.2" y="51.1">100pF</text>
<text x="167.4" y="51.1">Q4</text>
<text x="173" y="49.5">1</text>
<text x="185.7" y="51.6">SS5</text>
<text x="212.1" y="52.1">S2</text>
<text x="220.2" y="52.6">3</text>
<text x="236.5" y="52.1" transform="rotate(-90 236.5 52.1)">2</text>
<text x="237" y="50">200K</text>
<text x="249.2" y="52.1" transform="rotate(-90 249.2 52.1)">2</text>
<text x="249.7" y="50">200K</text>
<text x="85.1" y="58.7">20K</text>
<text x="128.8" y="58.7">U1-F</text>
<text x="162.3" y="58.7">vss</text>
<text x="166.9" y="56.1">/Q4</text>
<text x="172.5" y="54.6">15</text>
<text x="193.3" y="57.7">1</text>
<text x="195.8" y="56.1">R11</text>
<text x="200.9" y="57.7">2</text>
<text x="215.1" y="55.6">Fourths</text>
<text x="224.3" y="59.2">SS4</text>
<text x="33.8" y="63.2">16</text>
<text x="78.5" y="63.2">U1 is a CD40106B</text>
<text x="121.2" y="62.2">13</text>
<text x="135.9" y="62.2">12</text>
<text x="161.8" y="62.2">8</text>
<text x="194.8" y="62.7">200K</text>
<text x="210.1" y="62.7" transform="rotate(-90 210.1 62.7)">1</text>
<text x="210.6" y="65.3">R16</text>
<text x="222.8" y="65.8">R13 = 75K for +/-12V</text>
<text x="31.7" y="70.4">CD40193</text>
<text x="34.8" y="67.3">Vdd</text>
<text x="168.9" y="67.8">+12V</text>
<text x="195.8" y="71.4">R15</text>
<text x="210.1" y="70.4" transform="rotate(-90 210.1 70.4)">2</text>
<text x="210.1" y="68.3">100K</text>
<text x="222.8" y="68.6">R13 = 51K for +/-15V</text>
<text x="24.6" y="73.9">15</text>
<text x="25.7" y="78">1</text>
<text x="29.2" y="75.4">DA</text>
<text x="35.8" y="73.4">U3</text>
<text x="41.9" y="75.4">QA</text>
<text x="48" y="78">2</text>
<text x="48" y="73.9">3</text>
<text x="69.9" y="73.9">1</text>
<text x="72.4" y="72.4">R14</text>
<text x="77.5" y="73.9">2</text>
<text x="112.5" y="74.9">+12V</text>
<text x="168.9" y="77.5">14</text>
<text x="193.3" y="72.9">1</text>
<text x="194.8" y="78">200K</text>
<text x="200.9" y="72.9">2</text>
<text x="210.1" y="78" transform="rotate(-90 210.1 78)">1</text>
<text x="223.3" y="75.4" transform="rotate(-90 223.3 75.4)">2</text>
<text x="226.3" y="78">R13</text>
<text x="238.5" y="73.4">Scale trim</text>
<text x="24.6" y="82">10</text>
<text x="29.2" y="83.6">DC</text>
<text x="29.2" y="79.5">DB</text>
<text x="41.9" y="83.6">QC</text>
<text x="41.9" y="79.5">QB</text>
<text x="48" y="82">6</text>
<text x="71.4" y="79">200K</text>
<text x="86.6" y="79" transform="rotate(-90 86.6 79)">1</text>
<text x="87.1" y="81">R18</text>
<text x="97.3" y="79" transform="rotate(-90 97.3 79)">1</text>
<text x="100.3" y="81.5">R19</text>
<text x="114" y="83.6">1</text>
<text x="117.1" y="83.6">C5</text>
<text x="120.1" y="78.5">Bypass caps</text>
<text x="124.2" y="83.6">1</text>
<text x="127.3" y="83.6">C6</text>
<text x="134.4" y="83.6">1</text>
<text x="137.4" y="83.6">C7</text>
<text x="158.8" y="80.5">6</text>
<text x="162.3" y="82">S</text>
<text x="169.9" y="81">Vdd</text>
<text x="179.6" y="82.6">Q</text>
<text x="183.6" y="80.5">1</text>
<text x="210.1" y="83.6">100K</text>
<text x="210.6" y="80.5">R21</text>
<text x="223.3" y="83.1" transform="rotate(-90 223.3 83.1)">1</text>
<text x="226.3" y="81">75K</text>
<text x="238.5" y="83.6">1</text>
<text x="241" y="79">2</text>
<text x="245.1" y="80.5">R22</text>
<text x="247.1" y="83.6">3</text>
<text x="25.7" y="86.1">9</text>
<text x="29.2" y="87.6">DD</text>
<text x="41.9" y="87.6">QD</text>
<text x="48" y="86.1">7</text>
<text x="69.9" y="89.2">1</text>
<text x="72.4" y="87.6">R17</text>
<text x="77.5" y="89.2">2</text>
<text x="86.6" y="86.6" transform="rotate(-90 86.6 86.6)">2</text>
<text x="87.1" y="84.1">100K</text>
<text x="97.3" y="86.6" transform="rotate(-90 97.3 86.6)">2</text>
<text x="100.3" y="84.6">200K</text>
<text x="114" y="89.7">2</text>
<text x="124.2" y="89.7">2</text>
<text x="134.4" y="89.7">2</text>
<text x="158.8" y="85.6">4</text>
<text x="162.3" y="87.1">R CD4013-A /Q</text>
<text x="168.9" y="84.1">U4-A</text>
<text x="183.6" y="85.6">2</text>
<text x="193.3" y="88.1">1</text>
<text x="195.3" y="86.1">R20</text>
<text x="200.9" y="88.1">2</text>
<text x="210.1" y="85.6" transform="rotate(-90 210.1 85.6)">2</text>
<text x="240.5" y="88.6">10K</text>
<text x="12.4" y="91.7">+12V</text>
<text x="25.1" y="90.2">11</text>
<text x="25.1" y="94.2">14</text>
<text x="29.2" y="91.7">LD</text>
<text x="29.2" y="95.8">CLR</text>
<text x="71.4" y="94.2">200K</text>
<text x="86.6" y="94.2" transform="rotate(-90 86.6 94.2)">1</text>
<text x="116.6" y="90.2">.1uF</text>
<text x="126.7" y="90.2">.1uF</text>
<text x="136.9" y="90.2">.1uF</text>
<text x="161.8" y="94.2">5</text>
<text x="163.3" y="90.7">D</text>
<text x="169.9" y="94.2">7</text>
<text x="169.9" y="90.7">Vss</text>
<text x="178.1" y="94.2">3</text>
<text x="178.1" y="90.7">CL</text>
<text x="194.8" y="93.2">200K</text>
<text x="210.1" y="93.2" transform="rotate(-90 210.1 93.2)">1</text>
<text x="210.6" y="95.8">R24</text>
<text x="225.8" y="90.7">5</text>
<text x="228.9" y="95.8">U5-B</text>
<text x="242.6" y="95.8">7</text>
<text x="25.7" y="98.3">5</text>
<text x="29.2" y="99.8">UP</text>
<text x="40.4" y="99.8">CAR</text>
<text x="47.5" y="98.3">12</text>
<text x="86.6" y="101.9" transform="rotate(-90 86.6 101.9)">2</text>
<text x="87.1" y="96.3">R23</text>
<text x="87.1" y="99.3">100K</text>
<text x="210.1" y="100.8" transform="rotate(-90 210.1 100.8)">2</text>
<text x="210.6" y="98.8">100K</text>
<text x="225.8" y="100.8">6</text>
<text x="228.9" y="98.8">TL074</text>
<text x="248.2" y="97.3">VOUT</text>
<text x="12.4" y="103.9">+12V</text>
<text x="25.7" y="102.4">4</text>
<text x="29.2" y="103.9">DN</text>
<text x="34.8" y="106.4">Vss</text>
<text x="40.4" y="103.9">BOR</text>
<text x="47.5" y="102.4">13</text>
<text x="69.9" y="104.4">1</text>
<text x="72.4" y="102.9">R25</text>
<text x="77.5" y="104.4">2</text>
<text x="112" y="103.9">+12V</text>
<text x="119.6" y="106.9">Bypass caps</text>
<text x="195.8" y="106.4">R27</text>
<text x="34.8" y="110.5">8</text>
<text x="71.4" y="109.5">200K</text>
<text x="86.6" y="109.5" transform="rotate(-90 86.6 109.5)">1</text>
<text x="87.1" y="111.5">R26</text>
<text x="113.5" y="112.5">1</text>
<text x="116.6" y="112.5">C8</text>
<text x="123.7" y="112.5">1</text>
<text x="126.7" y="112.5">C10</text>
<text x="133.9" y="112.5">1</text>
<text x="136.9" y="112.5">C9</text>
<text x="144" y="112.5">1</text>
<text x="147.1" y="112.5">C11</text>
<text x="157.7" y="113.5">10</text>
<text x="158.8" y="108.5">8</text>
<text x="162.3" y="110">S</text>
<text x="168.9" y="112">U4-B</text>
<text x="179.6" y="110.5">Q</text>
<text x="183.1" y="108.5">13</text>
<text x="183.1" y="113.5">12</text>
<text x="193.3" y="108.5">1</text>
<text x="194.8" y="113.5">200K</text>
<text x="200.9" y="108.5">2</text>
<text x="213.1" y="112.5">R30 = 75K (3+ octaves)</text>
<text x="242.1" y="111.5">+12V</text>
<text x="69.9" y="119.6">1</text>
<text x="72.4" y="118.1">R28</text>
<text x="77.5" y="119.6">2</text>
<text x="86.6" y="117.1" transform="rotate(-90 86.6 117.1)">2</text>
<text x="87.1" y="114.6">100K</text>
<text x="113.5" y="118.6">2</text>
<text x="116.1" y="119.1">.1uF</text>
<text x="123.7" y="118.6">2</text>
<text x="126.2" y="119.1">.1uF</text>
<text x="133.9" y="118.6">2</text>
<text x="136.4" y="119.1">.1uF</text>
<text x="144" y="118.6">2</text>
<text x="146.6" y="119.1">.1uF</text>
<text x="162.3" y="115.1">R CD4013-B /Q</text>
<text x="162.8" y="118.6">D</text>
<text x="178.1" y="118.6">CL</text>
<text x="206" y="117.6">1</text>
<text x="213.1" y="115.3">R30 = 43K (4+ octaves)</text>
<text x="247.6" y="119.1" transform="rotate(-90 247.6 119.1)">1</text>
<text x="33.8" y="125.7">+12V</text>
<text x="71.4" y="124.7">200K</text>
<text x="96.3" y="124.7" transform="rotate(-90 96.3 124.7)">1</text>
<text x="161.8" y="122.2">9</text>
<text x="177" y="122.2">11</text>
<text x="195.8" y="123.2">.002uF</text>
<text x="198.9" y="120.1">C18</text>
<text x="206" y="123.7">2</text>
<text x="216.2" y="123.2">1</text>
<text x="218.7" y="121.7">Bypass cap</text>
<text x="248.7" y="121.2">R30</text>
<text x="248.7" y="124.2">75K</text>
<text x="96.8" y="126.7">R29</text>
<text x="96.8" y="129.8">100K</text>
<text x="198.4" y="131.3">10</text>
<text x="216.2" y="129.8">2</text>
<text x="218.7" y="126.2">C12</text>
<text x="218.7" y="129.3">1uF</text>
<text x="247.6" y="126.7" transform="rotate(-90 247.6 126.7)">2</text>
<text x="33.8" y="135.4">16</text>
<text x="79.5" y="134.9">1</text>
<text x="82" y="133.3">R31</text>
<text x="87.1" y="134.9">2</text>
<text x="96.3" y="132.3" transform="rotate(-90 96.3 132.3)">2</text>
<text x="128.3" y="133.6">C19 must be soldered across R37.</text>
<text x="182.1" y="136.4">8</text>
<text x="189.7" y="136.4">U5-C</text>
<text x="236" y="132.3">VADJ</text>
<text x="31.7" y="142.5">CD40193</text>
<text x="34.8" y="139.4">Vdd</text>
<text x="81" y="140">200K</text>
<text x="96.3" y="140" transform="rotate(-90 96.3 140)">1</text>
<text x="96.8" y="142">R32</text>
<text x="127.8" y="142.5">1</text>
<text x="135.4" y="142.5">2</text>
<text x="148.6" y="142">-12V</text>
<text x="179.6" y="141.5">C19</text>
<text x="188.7" y="139.4">TL074</text>
<text x="198.9" y="141.5">9</text>
<text x="224.8" y="142.5">1</text>
<text x="227.8" y="143">C17</text>
<text x="230.9" y="138.9">Initial V</text>
<text x="244.6" y="138.9" transform="rotate(-90 244.6 138.9)">3</text>
<text x="248.2" y="141">R34</text>
<text x="24.6" y="146.1">15</text>
<text x="29.2" y="147.6">DA</text>
<text x="35.8" y="145.5">U6</text>
<text x="41.9" y="147.6">QA</text>
<text x="48" y="146.1">3</text>
<text x="61.7" y="148.6">R35</text>
<text x="96.3" y="147.6" transform="rotate(-90 96.3 147.6)">2</text>
<text x="96.8" y="145">100K</text>
<text x="125.2" y="147.6">R36</text>
<text x="133.3" y="147.6">3M</text>
<text x="154.7" y="145">Bypass caps</text>
<text x="179.1" y="144.5">.01uF</text>
<text x="185.7" y="149.1" transform="rotate(-90 185.7 149.1)">1</text>
<text x="191.8" y="149.1" transform="rotate(-90 191.8 149.1)">2</text>
<text x="207.5" y="144.5">2</text>
<text x="210.1" y="147.1">R33</text>
<text x="215.1" y="144.5">1</text>
<text x="224.8" y="148.6">2</text>
<text x="227.3" y="149.1">.1uF</text>
<text x="240" y="145" transform="rotate(-90 240 145)">2</text>
<text x="244.6" y="147.6" transform="rotate(-90 244.6 147.6)">1</text>
<text x="248.2" y="146.1">100K</text>
<text x="24.6" y="154.2">10</text>
<text x="25.7" y="150.1">1</text>
<text x="29.2" y="155.7">DC</text>
<text x="29.2" y="151.6">DB</text>
<text x="41.9" y="155.7">QC</text>
<text x="41.9" y="151.6">QB</text>
<text x="48" y="154.2">6</text>
<text x="48" y="150.1">2</text>
<text x="59.2" y="150.1">1</text>
<text x="60.7" y="155.2">200K</text>
<text x="66.8" y="150.1">2</text>
<text x="78" y="155.2">+12V</text>
<text x="128.3" y="152.7">+12V</text>
<text x="149.6" y="151.1">1</text>
<text x="152.7" y="151.1">C14</text>
<text x="159.8" y="151.1">1</text>
<text x="162.8" y="151.1">C15</text>
<text x="187.2" y="154.2">2</text>
<text x="194.8" y="154.2">1</text>
<text x="210.1" y="150.1">20K</text>
<text x="25.7" y="158.2">9</text>
<text x="29.2" y="159.8">DD</text>
<text x="41.9" y="159.8">QD</text>
<text x="48" y="158.2">7</text>
<text x="149.6" y="157.2">2</text>
<text x="152.1" y="157.7">.1uF</text>
<text x="159.8" y="157.2">2</text>
<text x="162.3" y="157.7">.1uF</text>
<text x="186.2" y="159.3">R37</text>
<text x="193.3" y="159.3">20K</text>
<text x="12.4" y="163.8">+12V</text>
<text x="25.1" y="162.3">11</text>
<text x="25.1" y="166.4">14</text>
<text x="29.2" y="163.8">LD</text>
<text x="29.2" y="167.9">CLR</text>
<text x="73.4" y="164.8">3</text>
<text x="82" y="164.8">4</text>
<text x="123.7" y="162.3">3</text>
<text x="126.7" y="167.4">U7</text>
<text x="132.3" y="162.3">7</text>
<text x="140.5" y="167.4">6</text>
<text x="153.2" y="167.4">a</text>
<text x="159.3" y="167.4">k</text>
<text x="202.4" y="165.9">12</text>
<text x="223.8" y="164.8">2</text>
<text x="226.3" y="162.8">R39</text>
<text x="231.4" y="164.8">1</text>
<text x="248.7" y="166.4">VIN1</text>
<text x="25.7" y="170.4">5</text>
<text x="29.2" y="172">UP</text>
<text x="40.4" y="172">CAR</text>
<text x="47.5" y="170.4">12</text>
<text x="59.2" y="171.5" transform="rotate(-90 59.2 171.5)">1</text>
<text x="59.7" y="174">R40</text>
<text x="76.5" y="169.9">U5-A</text>
<text x="76.5" y="173">TL074</text>
<text x="90.2" y="169.9">1</text>
<text x="99.8" y="169.9">1</text>
<text x="102.4" y="168.4">R38</text>
<text x="107.4" y="169.9">2</text>
<text x="123.7" y="172.5">2</text>
<text x="126.7" y="170.4">TL071</text>
<text x="133.3" y="174">5</text>
<text x="155.2" y="173">D3</text>
<text x="167.4" y="173.5" transform="rotate(-90 167.4 173.5)">1</text>
<text x="186.2" y="170.9">14</text>
<text x="192.8" y="174">TL074</text>
<text x="193.8" y="170.9">U5-D</text>
<text x="225.3" y="169.9">100K</text>
<text x="226.3" y="174">R42</text>
<text x="241" y="173.5">0 to +6V</text>
<text x="25.7" y="174.5">4</text>
<text x="29.2" y="176">DN</text>
<text x="34.8" y="178.6">Vss</text>
<text x="40.4" y="176">BOR</text>
<text x="47.5" y="174.5">13</text>
<text x="59.2" y="179.1" transform="rotate(-90 59.2 179.1)">2</text>
<text x="59.7" y="176.5">200K</text>
<text x="73.4" y="175">2</text>
<text x="81.5" y="178.1">11</text>
<text x="101.3" y="175">10K</text>
<text x="126.2" y="178.6">4</text>
<text x="129.8" y="176">1</text>
<text x="141.5" y="177.5">1</text>
<text x="146.6" y="179.6">C16</text>
<text x="167.9" y="176">R41</text>
<text x="167.9" y="178.6">4.7K</text>
<text x="202.4" y="176">13</text>
<text x="223.8" y="176">2</text>
<text x="231.4" y="176">1</text>
<text x="248.7" y="177.5">VIN2</text>
<text x="2.8" y="183.1">Designed and Drawn</text>
<text x="2.8" y="185.9">by Ray Wilson</text>
<text x="34.8" y="182.6">8</text>
<text x="99.8" y="180.6">Designator</text>
<text x="99.8" y="183.4">C13 no longer</text>
<text x="141.5" y="184.1">2</text>
<text x="146.6" y="182.6">1uF</text>
<text x="167.4" y="181.1" transform="rotate(-90 167.4 181.1)">2</text>
<text x="196.3" y="185.2">R43</text>
<text x="225.3" y="181.1">100K</text>
<text x="226.3" y="185.2">R44</text>
<text x="241" y="185.2">0 to +6V</text>
<text x="2.8" y="188.7">Copyright 2008</text>
<text x="78.5" y="188.2">-12V</text>
<text x="99.8" y="186.2">used.</text>
<text x="125.2" y="188.2">-12V</text>
<text x="145.5" y="186.2">Bypass cap</text>
<text x="193.8" y="187.2">2</text>
<text x="201.4" y="187.2">1</text>
<text x="223.8" y="187.2">2</text>
<text x="231.4" y="187.2">1</text>
<text x="249.2" y="188.7">VIN3</text>
<text x="195.3" y="192.3">100K</text>
<text x="225.3" y="192.3">100K</text>
</g>
</svg>
